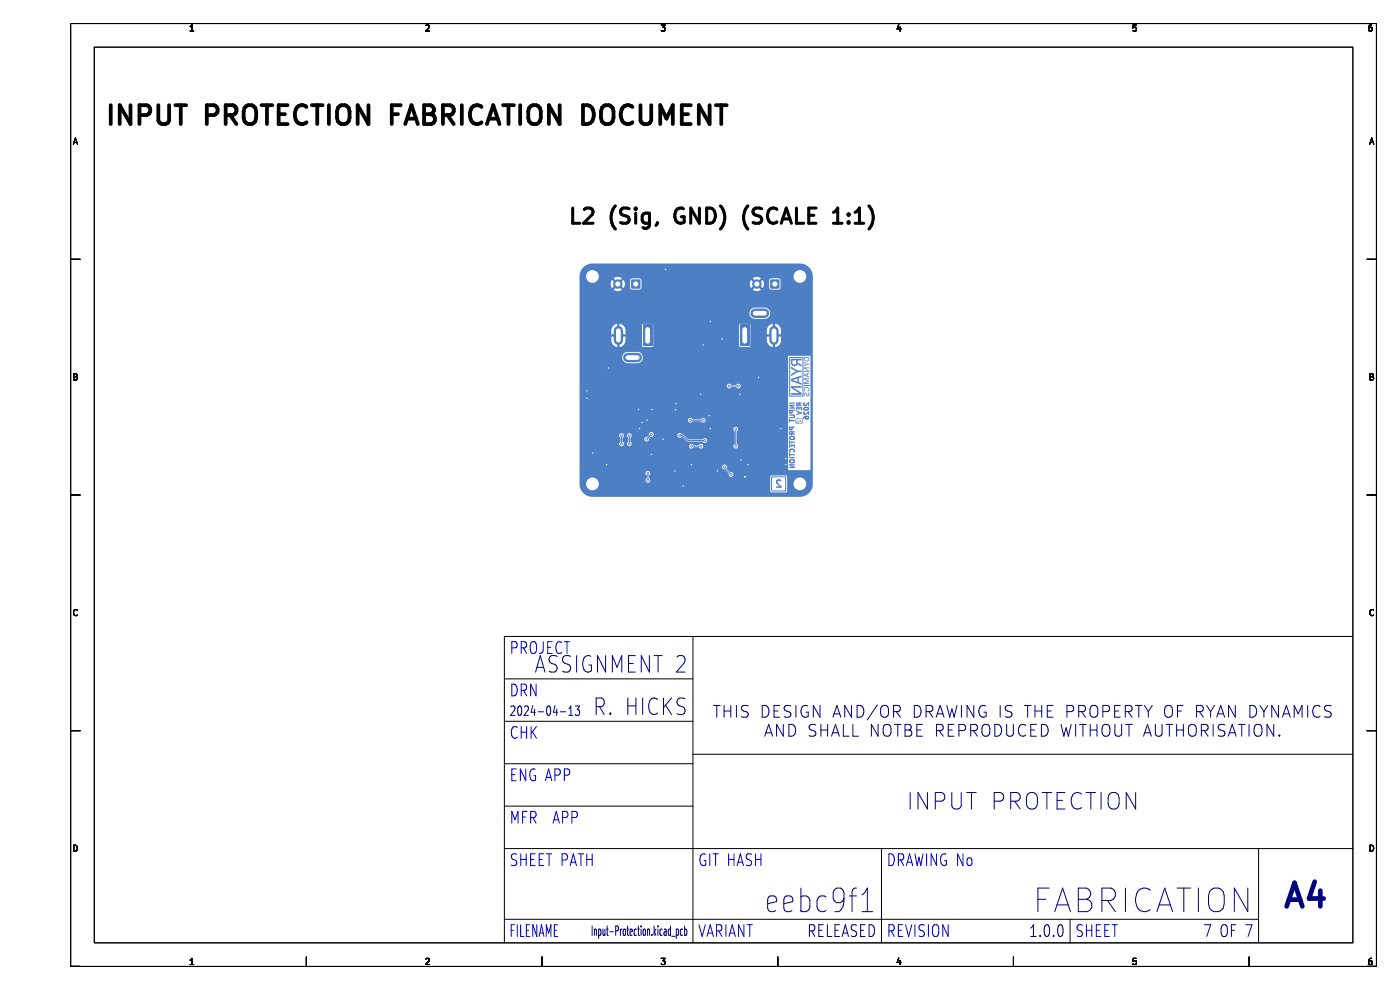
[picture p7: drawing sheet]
<svg xmlns="http://www.w3.org/2000/svg" width="297mm" height="210mm" viewBox="0 0 297 210" stroke-linecap="round" stroke-linejoin="round" font-family="sans-serif">
<g fill="#4d7fc4">
<path d="M170.7 82.3l.3-.2 .5 .1 .2 .2-.1 .4-.3 .3 .2-.6-.5-.2-.3 .2 .2 .4v.2l-.1-.1-.3-.4z" fill-rule="evenodd"/>
<path d="M170.6 77.9h1.1v.2h-.9l.9 .6v.2h-1.1v-.2h.9l-.9-.6z" fill-rule="evenodd"/>
<path d="M170.6 79.4l1.1-.4v.2l-.3 .1v.5l.3 .1v.2l-1.1-.4 .1-.1 .5 .1v-.3l-.5 .2z" fill-rule="evenodd"/>
<path d="M170.6 83.4l.4-.1 .4 .6 .1-.2-.1-.5 .1 .1 .2 .3-.1 .3-.4 .2-.4-.7-.1 .3 .1 .4-.1-.1-.2-.3z" fill-rule="evenodd"/>
<path d="M170.6 75.8h1.1l-.1 .7-.3 .2-.5-.1-.2-.7h.1l.1 .5 .3 .1 .4-.1v-.5h-.9z" fill-rule="evenodd"/>
<path d="M170.6 80.3h1.1v.1h-1l1 .4v.1l-1 .3h1v.2h-1.1v-.2l.9-.4-.9-.3z" fill-rule="evenodd"/>
</g>
<path d="M167.5 75.8h2.9v8.2h-2.9z" fill="none" stroke="#4d7fc4" stroke-width=".21"/>
<g fill="#4d7fc4">
<path d="M170.6 81.7h1.1v.2h-1.1z" fill-rule="evenodd"/>
<path d="M167.8 77.8l1.4 .8h.9v.3h-.9l-1.4 .9v-.4l1.1-.6-1.1-.6z" fill-rule="evenodd"/>
<path d="M167.8 76.1h2.3v.3h-.9v.5l.9 .5v.4l-.9-.5-.5 .4-.6-.1-.2-.4-.1-.8h.3l.1 .7 .3 .2 .4-.2v-.7h-1.1z" fill-rule="evenodd"/>
<path d="M170.6 76.8l.6 .4h.5v.1h-.5l-.6 .5v-.2l.5-.3-.5-.3z" fill-rule="evenodd"/>
<path d="M167.8 81.9h2.3v.4l-1.9-.1 1.9 1.1v.4h-2.3v-.3h1.9l-1.9-1.1z" fill-rule="evenodd"/>
<path d="M167.8 80.4l2.3-.8v.4l-.6 .2v.9l.6 .2v.4l-2.3-.9v-.2h.3l1.1 .4v-.7l-1.1 .3h-.3z" fill-rule="evenodd"/>
</g>
<g fill="none" stroke="#4d7fc4" stroke-width=".25">
<path d="M167.5 85.5h1M167.5 88.9v.6M167.5 93.5v.6M167.5 94.9v-.5h1v.5M167.5 96.2v.5M167.5 88h.8l.2 .2-.2 .4h-.8M167.5 89.2h1M167.5 93.8h1M167.5 96.5h1M167.5 97.1h1M167.6 92.7l.3-.1h.5l.1 .4-.3 .2h-.5zM167.6 97.7l.3-.2 .5 .1 .1 .3-.3 .3-.5-.1z"/>
<path d="M167.6 95.9a.44 .44 0 0 1 .4-.6 .44 .44 0 0 1 .4 .6M168 94.4v.3M168 87v.5l-.4 .1-.1-.6h1M168 90.6v.5h-.4l-.1-.5h1M168 91.6v.5h-.4l-.1-.5h1M168 91.8l.5 .4M168.5 86h-1l1 .6h-1M168.5 98.6h-1l1 .6h-1M170.6 86.6a.49 .49 0 0 1 .5-.3 .49 .49 0 0 1 .4 .5 .49 .49 0 0 1-.6 .3 .49 .49 0 0 1-.3-.5zM170.6 85.5l-.1 .3 .3 .2 .7-.6v.6M170.6 87.4l-.1 .3 .3 .2 .7-.6v.6M171.1 88.3l-.2 .2v.3h.5l.1-.3-.2-.2-.5 .1-.3 .4"/>
</g>
<g fill="#4d7fc4">
<path d="M169.6 89.1h.3v.3h-.2z" fill-rule="evenodd"/>
<path d="M169.1 89.1h.3l-.1 .3h-.1z" fill-rule="evenodd"/>
<path d="M168.8 88.8h1.5v1h-1.5v-.8l.4 .7h.7l.2-.3v-.5l-1.3 .1z" fill-rule="evenodd"/>
</g>
<path d="M169 87v-.5h1v.5M169 87.3l1 .3-1 .3M169.5 86.5v.3M169.5 85.7l.5 .4M169.5 85.5v.5h-.4l-.1-.5h1" fill="none" stroke="#4d7fc4" stroke-width=".25"/>
<path d="M165.6 102l-.6-.2-.2 .5 .9 1h-.9" fill="none" stroke="#4d7fc4" stroke-width=".3"/>
<path d="M163.7 101.1h3v3h-3z" fill="none" stroke="#4d7fc4" stroke-width=".21"/>
<circle cx="125.7" cy="102.7" r="2.25" fill="#4d7fc4"/>
<path d="M157 68.9h2v4.5h-2z" fill-rule="evenodd" fill="#4d7fc4"/>
<path d="M160.2 66.5h2M164.2 70.2v2" fill="none" stroke="#4d7fc4" stroke-width="2"/>
<g fill="#4d7fc4">
<circle cx="169.7" cy="58.6" r="2.25"/>
<circle cx="160.6" cy="60.2" r="1"/>
<circle cx="169.7" cy="102.7" r="2.25"/>
</g>
<g fill="#4d7fc4">
<path d="M163.4 59.3h1.9v1.9h-1.9z" fill-rule="evenodd"/>
<path d="M136.4 68.9h2v4.5h-2z" fill-rule="evenodd"/>
</g>
<path d="M131.2 70.2v2M133.2 75.9h2" fill="none" stroke="#4d7fc4" stroke-width="2"/>
<path d="M133.9 59.3h1.9v1.9h-1.9z" fill-rule="evenodd" fill="#4d7fc4"/>
<g fill="#4d7fc4">
<circle cx="131.1" cy="60.2" r="1"/>
<circle cx="125.7" cy="58.6" r="2.25"/>
<circle cx="156.1" cy="94.6" r=".3"/>
<circle cx="156.1" cy="91" r=".3"/>
<circle cx="135.5" cy="86.9" r=".3"/>
<circle cx="149.2" cy="73.1" r=".3"/>
<circle cx="135.7" cy="90.9" r=".3"/>
<circle cx="148.6" cy="83.7" r=".3"/>
<circle cx="166.7" cy="97.3" r=".3"/>
<circle cx="146.7" cy="98.6" r=".3"/>
<circle cx="158.7" cy="98.6" r=".3"/>
<circle cx="143.4" cy="85.7" r=".3"/>
<circle cx="150.7" cy="90.9" r=".3"/>
<circle cx="165.7" cy="90.9" r=".3"/>
<circle cx="143.3" cy="86.9" r=".3"/>
<circle cx="156.9" cy="83.7" r=".3"/>
<circle cx="140.7" cy="93.1" r=".3"/>
<circle cx="129.1" cy="78.1" r=".3"/>
<circle cx="128.7" cy="98.6" r=".3"/>
<circle cx="152.2" cy="99.9" r=".3"/>
<circle cx="150.7" cy="68.2" r=".3"/>
<circle cx="150.4" cy="88.1" r=".3"/>
<circle cx="153.2" cy="71.9" r=".3"/>
<circle cx="138.2" cy="96.4" r=".3"/>
<circle cx="138.3" cy="86.9" r=".3"/>
<circle cx="158.1" cy="101.2" r=".4"/>
<circle cx="137.3" cy="89.2" r=".3"/>
<circle cx="157.2" cy="97.5" r=".3"/>
<circle cx="160.9" cy="80.1" r=".3"/>
<circle cx="125.7" cy="96.1" r=".3"/>
<circle cx="124.5" cy="84.5" r=".3"/>
<circle cx="136.2" cy="89.6" r=".3"/>
<circle cx="166.7" cy="98.6" r=".3"/>
<circle cx="144.9" cy="103.1" r=".3"/>
<circle cx="124.5" cy="82.9" r=".3"/>
<circle cx="141.2" cy="57.1" r=".3"/>
<circle cx="143.2" cy="99.9" r=".3"/>
<circle cx="138.2" cy="92.1" r=".3"/>
<circle cx="137.2" cy="93.1" r=".3"/>
<circle cx="144.2" cy="92.4" r=".3"/>
<circle cx="149.5" cy="93.4" r=".3"/>
<circle cx="131.9" cy="92.4" r=".3"/>
<circle cx="131.9" cy="94.1" r=".3"/>
<circle cx="133.5" cy="94.1" r=".3"/>
<circle cx="133.5" cy="92.4" r=".3"/>
<circle cx="146.4" cy="89.2" r=".3"/>
<circle cx="149.2" cy="89.2" r=".3"/>
<circle cx="154.7" cy="81.9" r=".3"/>
<circle cx="156.6" cy="81.9" r=".3"/>
<circle cx="153.7" cy="99" r=".3"/>
<circle cx="155.1" cy="100.6" r=".3"/>
<circle cx="146.7" cy="94.6" r=".3"/>
<circle cx="148.7" cy="94.6" r=".3"/>
<circle cx="137.4" cy="100.4" r=".3"/>
<circle cx="137.4" cy="101.9" r=".3"/>
</g>
<path d="M131.9 92.4v1.8M133.5 92.4v1.8M146.4 89.1h2.8M146.7 94.7h2M153.7 99.1v.2l1.4 1.4M154.7 81.9l2 .1M156.1 91v3.7M137.4 100.4v1.5" fill="none" stroke="#4d7fc4" stroke-width=".21"/>
<path d="M138.2 92.1l-1 1M144.2 92.4h.6l1.1 1.1h3.6" fill="none" stroke="#4d7fc4" stroke-width=".3"/>
<path d="M123.7 56.7l1.1-.6 .9-.2h44.3a2.75 2.75 0 0 1 2.4 2.7v44.4a2.75 2.75 0 0 1-2.7 2.4h-44.3a2.75 2.75 0 0 1-2.5-2.7v-2.4h14l.3 .6v.5a.53 .53 0 0 0-.1 .9 .53 .53 0 0 0 .9-.2 .53 .53 0 0 0-.4-.7l.1-.5a.51 .51 0 0 0 0-.9 .51 .51 0 0 0-.8 .3h-14v-1.3h30.3l.1 .4 .4 .2 .9 .9a.5 .5 0 0 0 .2 .5 .5 .5 0 0 0 .5 .1h8.1v3.1l.1 .2 3.2 .1 .3-.2v-3.2l-.3-.3h-3l-.3 .3h-8.1a.54 .54 0 0 0 .2-.7 .54 .54 0 0 0-.6-.3l-.8-.7a.52 .52 0 0 0-.2-.8 .52 .52 0 0 0-.7 .4h-30.3v-6.7h8.5l.3 .6v.7a.54 .54 0 0 0-.3 .8 .54 .54 0 0 0 .9 0 .54 .54 0 0 0-.2-.8v-.7l.3-.6h.6l.3 .6v.7a.53 .53 0 0 0-.3 .7 .53 .53 0 0 0 .8 .3h12.4v.1a.55 .55 0 0 0 .5 .5 .55 .55 0 0 0 .5-.3h1a.52 .52 0 0 0 .8 0 .52 .52 0 0 0-.1-.8 .52 .52 0 0 0-.7 .3h-1l-.3-.2a.5 .5 0 0 0-.7 .4h-12.4a.59 .59 0 0 0-.1-1v-.5h3a.5 .5 0 0 0 .5 .6 .5 .5 0 0 0 .5-.6l1-.8h5v.2a.68 .68 0 0 0 1.1 .2l1 1h3.3a.52 .52 0 0 0 .7 .1 .52 .52 0 0 0-.1-.8 .52 .52 0 0 0-.7 .2h-3l-1.1-1.1-.5-.2a.51 .51 0 0 0-.7 .4l-5-.1a.51 .51 0 0 0-.5-.6 .51 .51 0 0 0-.5 .6l-.3 .4-.5 .1-.2 .4h-3v-.2a.52 .52 0 0 0 .2-.9 .52 .52 0 0 0-.9 .3h-.6l-.1-.1a.5 .5 0 0 0-.5-.3 .5 .5 0 0 0-.4 .4h-8.5v-1.3h32.7l.3 .6v2.5a.54 .54 0 0 0-.2 .8 .54 .54 0 0 0 .8 0 .54 .54 0 0 0-.2-.8v-2.6a.51 .51 0 0 0 .1-.9 .51 .51 0 0 0-.8 .4h-32.7v-1.9h23v.1a.55 .55 0 0 0 .5 .5 .55 .55 0 0 0 .6-.3h1.7a.52 .52 0 0 0 .8 0 .52 .52 0 0 0-.1-.8 .52 .52 0 0 0-.7 .3h-1.7l-.3-.2a.5 .5 0 0 0-.8 .4h-23v-4h44.3v14.6h4.7v-24.2h-4.7v9.6h-44.3v-3.3h31.3a.54 .54 0 0 0 .4 .6 .54 .54 0 0 0 .6-.3h1a.52 .52 0 0 0 .8 .1 .52 .52 0 0 0-.1-.8 .52 .52 0 0 0-.8 .3h-.9l-.3-.2a.5 .5 0 0 0-.7 .3h-31.3v-6h9.1v.1a1.2 1.2 0 0 0 1.1 1.2l2.4-.1a1.2 1.2 0 0 0 .9-1.2 1.2 1.2 0 0 0-1.1-1.2l-2.6 .1-.5 .5-.2 .6h-9.1v-5.8h6.8v.9h1v.5h-1v.9a1.5 1.5 0 0 0 1.2 1.3v-1h.5l.1 1a1.51 1.51 0 0 0 1.2-1.3v-.9h-1v-.5h1l-.1-1.3-.6-.7h4.2v4.5l.2 .2h2l.2-.1v-4.6h18.2v4.5l.1 .2h2.1l.2-.1v-3.5h3.5v.9h1v.5h-1v.9a1.49 1.49 0 0 0 1.2 1.3v-1h.5l.1 1a1.51 1.51 0 0 0 1.2-1.3v-.9h-1v-.5h1v-1.1a1.49 1.49 0 0 0-1.3-1.1v1h-.5l-.1-1a1.51 1.51 0 0 0-1.1 1.3h-3.5v-1.1l-.2-.2h-2l-.2 .2h-18.2l-.2-.2h-2l-.2 .2h-4.2l-.6-.2v1h-.5l-.1-1a1.51 1.51 0 0 0-1.1 1.3h-6.8v-3.6h36.1v.1a1.21 1.21 0 0 0 1.1 1.2l2.4-.1a1.2 1.2 0 0 0 .9-1.2 1.2 1.2 0 0 0-1.1-1.1h-2.6l-.5 .5-.2 .6h-36.1v-6.3h6.7l.2 1 .7-.7 .4 .4-.6 .7a1.49 1.49 0 0 0 1.6 0l-.7-.7 .4-.4 .7 .6a1.5 1.5 0 0 0 0-1.6h1.4v1.7l.4 .4 1.7-.1 .3-.3v-1h23l.2 1 .7-.7 .4 .4-.6 .7a1.49 1.49 0 0 0 1.6 0l-.7-.7 .4-.4 .7 .6a1.5 1.5 0 0 0 0-1.6h1.4v1.7l.2 .3h1.8l.3-.2 .1-1.8-.3-.3-1.7-.1-.4 .4h-1.4l-.7 .7-.4-.4 .7-.7a1.48 1.48 0 0 0-1.7 0l.7 .7-.4 .4-.7-.7-.2 .7h-23l-.1-.8-.3-.3-1.7 .1-.3 .3h-1.4l-.7 .7-.4-.4 .7-.7a1.48 1.48 0 0 0-1.7 0l.7 .7-.4 .4-.7-.7-.2 .7h-6.7l.1-2.1z" fill-rule="evenodd" fill="#4d7fc4"/>
<g fill="#fff">
<circle cx="156.1" cy="94.6" r=".15"/>
<circle cx="156.1" cy="91" r=".15"/>
<circle cx="135.5" cy="86.8" r=".15"/>
<circle cx="149.2" cy="73.2" r=".15"/>
<circle cx="135.7" cy="90.9" r=".15"/>
<circle cx="148.6" cy="83.6" r=".15"/>
<circle cx="166.7" cy="97.3" r=".15"/>
<circle cx="146.7" cy="98.6" r=".15"/>
<circle cx="158.7" cy="98.6" r=".15"/>
<circle cx="143.4" cy="85.6" r=".15"/>
<circle cx="150.7" cy="90.9" r=".15"/>
<circle cx="165.7" cy="90.9" r=".15"/>
<circle cx="143.3" cy="86.9" r=".15"/>
<circle cx="156.9" cy="83.6" r=".15"/>
<circle cx="140.7" cy="93.2" r=".15"/>
<circle cx="129.1" cy="78" r=".15"/>
<circle cx="128.7" cy="98.6" r=".15"/>
<circle cx="152.2" cy="99.9" r=".15"/>
<circle cx="150.7" cy="68.1" r=".15"/>
<circle cx="150.4" cy="88.2" r=".15"/>
<circle cx="153.2" cy="71.9" r=".15"/>
<circle cx="138.2" cy="96.4" r=".15"/>
<circle cx="138.3" cy="86.8" r=".15"/>
<circle cx="158.1" cy="101.2" r=".2"/>
<circle cx="137.3" cy="89.1" r=".15"/>
<circle cx="157.2" cy="97.6" r=".15"/>
<circle cx="160.9" cy="80.1" r=".15"/>
<circle cx="125.7" cy="96.1" r=".15"/>
<circle cx="124.5" cy="84.5" r=".15"/>
<circle cx="136.2" cy="89.6" r=".15"/>
<circle cx="166.7" cy="98.6" r=".15"/>
<circle cx="144.9" cy="103.2" r=".15"/>
<circle cx="124.5" cy="82.9" r=".15"/>
<circle cx="141.2" cy="57.2" r=".15"/>
<circle cx="143.2" cy="99.9" r=".15"/>
<circle cx="138.2" cy="92.1" r=".15"/>
<circle cx="137.2" cy="93.2" r=".15"/>
<circle cx="144.2" cy="92.3" r=".15"/>
<circle cx="149.5" cy="93.5" r=".15"/>
<circle cx="131.9" cy="92.4" r=".15"/>
<circle cx="131.9" cy="94.2" r=".15"/>
<circle cx="133.5" cy="94.2" r=".15"/>
<circle cx="133.5" cy="92.4" r=".15"/>
<circle cx="146.4" cy="89.1" r=".15"/>
<circle cx="149.2" cy="89.1" r=".15"/>
<circle cx="154.7" cy="81.9" r=".15"/>
<circle cx="156.6" cy="81.9" r=".15"/>
<circle cx="153.7" cy="99" r=".15"/>
<circle cx="155.1" cy="100.6" r=".15"/>
<circle cx="146.7" cy="94.6" r=".15"/>
<circle cx="148.7" cy="94.6" r=".15"/>
<circle cx="137.4" cy="100.4" r=".15"/>
<circle cx="137.4" cy="101.9" r=".15"/>
<circle cx="125.7" cy="102.7" r="1.35"/>
</g>
<path d="M158 69.9v2.5M160.2 66.5h2M164.2 70.2v2" fill="none" stroke="#fff" stroke-width="1"/>
<g fill="#fff">
<circle cx="169.7" cy="58.7" r="1.35"/>
<circle cx="164.4" cy="60.3" r=".55"/>
<circle cx="160.6" cy="60.3" r=".55"/>
<circle cx="169.7" cy="102.7" r="1.35"/>
</g>
<path d="M131.2 70.2v2M133.2 75.9h2M137.4 69.9v2.5" fill="none" stroke="#fff" stroke-width="1"/>
<g fill="#fff">
<circle cx="134.9" cy="60.3" r=".55"/>
<circle cx="131.1" cy="60.3" r=".55"/>
<circle cx="125.7" cy="58.7" r="1.35"/>
</g>
<g fill="none" stroke="#000" stroke-width=".8">
<path d="M23.5 22.3v4M27.7 22.3v4l-2.3-4v4M29.6 24.4h1.5a1.09 1.09 0 0 0 .8-1 1.09 1.09 0 0 0-.8-1.1h-1.5v4M33.6 22.3v3.3l.2 .3 .5 .4h.8l.6-.4 .2-.3v-3.3M37.2 22.3h2.3M38.3 22.3v4M43.9 24.4h1.5a1.09 1.09 0 0 0 .8-1 1.09 1.09 0 0 0-.8-1.1h-1.5v4M47.9 24.4h1.5a1.09 1.09 0 0 0 .8-1 1.09 1.09 0 0 0-.8-1.1h-1.5v4M48.8 24.4l1.4 1.9M51.9 22.9a1.34 1.34 0 0 1 1.5-.6 1.34 1.34 0 0 1 .9 1.3v1.4a1.33 1.33 0 0 1-1.3 1.4 1.33 1.33 0 0 1-1.3-1.4v-1.4zM55.5 22.3h2.3M56.6 22.3v4"/>
<path d="M59.1 24.2h1.3M61 22.3h-1.9v4h1.9M65 22.7a1.49 1.49 0 0 0-1.7-.2 1.49 1.49 0 0 0-.8 1.5 1.69 1.69 0 0 0 .5 1.8 1.69 1.69 0 0 0 1.8 .3l.2-.2M66.2 22.3h2.2M67.3 22.3v4M69.8 22.3v4M72.1 22.5a1.33 1.33 0 0 1 1.4-.1 1.33 1.33 0 0 1 .7 1.2v1.4a1.34 1.34 0 0 1-1.4 1.4 1.34 1.34 0 0 1-1.3-1.4v-1.4l.2-.7zM78.2 22.3v4l-2.3-4v4M83.1 24.2h1.3M85 22.3h-1.9v4M86 26.3l1.3-4 1.3 4M86.3 25.2h2"/>
<path d="M90 22.3h1.3a.97 .97 0 0 1 .8 1 .97 .97 0 0 1-.8 .9 1.06 1.06 0 0 1 1 1 1.06 1.06 0 0 1-.8 1.1h-1.5zM90 24.2h1.3M94 24.4h1.5a1.09 1.09 0 0 0 .8-1 1.09 1.09 0 0 0-.8-1.1h-1.5v4M94.9 24.4l1.4 1.9M98 22.3v4M102.2 22.7a1.49 1.49 0 0 0-1.8-.2 1.49 1.49 0 0 0-.7 1.5 1.7 1.7 0 0 0 .4 1.8 1.7 1.7 0 0 0 1.9 .3l.2-.2M103.3 26.3l1.3-4 1.4 4M103.7 25.2h1.9M106.7 22.3h2.3M107.9 22.3v4M110.3 22.3v4M112.3 22.9a1.34 1.34 0 0 1 1.5-.6 1.34 1.34 0 0 1 .9 1.3v1.4a1.33 1.33 0 0 1-1.3 1.4 1.33 1.33 0 0 1-1.3-1.4v-1.4z"/>
<path d="M118.7 22.3v4l-2.3-4v4M123.7 22.3h.9a2.18 2.18 0 0 1 1 3.4l-.4 .4-.6 .2h-.9zM127.7 22.9a1.34 1.34 0 0 1 1.5-.6 1.34 1.34 0 0 1 1 1.3v1.4a1.33 1.33 0 0 1-1.4 1.4 1.33 1.33 0 0 1-1.3-1.4v-1.4zM134.2 22.7a1.49 1.49 0 0 0-1.8-.2 1.49 1.49 0 0 0-.7 1.5 1.69 1.69 0 0 0 .4 1.8 1.69 1.69 0 0 0 1.9 .3l.2-.2M135.9 22.3v3.3l.4 .5 .3 .2h.8l.4-.2 .4-.5v-3.3M140.1 26.3v-4l1.3 2.9 1.3-2.9v4M144.6 24.2h1.4M146.5 22.3h-1.9v4h1.9M150.5 22.3v4l-2.2-4v4M151.9 22.3h2.3M153 22.3v4"/>
</g>
<g fill="none" stroke="#000" stroke-width=".65">
<path d="M121.5 44.1v3.3h1.5M124 44.4l.4-.3h.8a.88 .88 0 0 1 .4 1.4l-1.8 1.9h2M130.6 43.7a3.7 3.7 0 0 0 0 4.9M133.5 44.3l-1.3-.2a.78 .78 0 0 0-.6 .8 .78 .78 0 0 0 .6 .8 1.18 1.18 0 0 1 1.3 .7 .82 .82 0 0 1-.6 1l-1.3-.2M134.9 44.1v.3M134.9 45.2v2.2M134.9 44.1l-.2 .2 .2 .1M134.9 44.1l.1 .2-.1 .1M137.8 45.4l-.9-.2-.4 .2-.3 .4v.9l.3 .5 .4 .2 .9-.2M137.8 45.2v2.6a.88 .88 0 0 1-1.4 .5M139.5 47.2l-.3 .6M145 44.3a1.24 1.24 0 0 0-1.3 0 1.24 1.24 0 0 0-.5 1.2 1.37 1.37 0 0 0 .3 1.5 1.37 1.37 0 0 0 1.5 .2l.2-.1v-1.1h-.7"/>
<path d="M148.4 44.1v3.3l-1.9-3.3v3.3M149.9 44.1h.8a1.74 1.74 0 0 1 1.1 1.6 1.74 1.74 0 0 1-1.1 1.7h-.8zM152.8 43.7a3.7 3.7 0 0 1 0 4.9M158.7 43.7a3.7 3.7 0 0 0 0 4.9M161.6 44.3l-1.2-.2a.78 .78 0 0 0-.7 .8 .78 .78 0 0 0 .7 .8 1.18 1.18 0 0 1 1.2 .7 .82 .82 0 0 1-.6 1l-1.3-.2M164.8 44.4a1.2 1.2 0 0 0-1.4-.1 1.2 1.2 0 0 0-.6 1.2 1.37 1.37 0 0 0 .4 1.5 1.37 1.37 0 0 0 1.5 .2l.1-.1M165.7 47.4l1.1-3.3 1.1 3.3M166 46.4h1.6M169 44.1v3.3h1.5M171.6 45.7h1M173.1 44.1h-1.5v3.3h1.5M176.8 47.4h1.8"/>
<path d="M176.8 45.1l.3-.2 .6-.8v3.3M180 47.1l.2 .1-.2 .2M180 47.1l-.1 .1 .1 .2M180 45.4v.3M180 47.1v.3M180 45.4l.2 .1-.2 .2M180 45.4l-.1 .1 .1 .2M181.4 47.4h1.8M181.4 45.1l.6-.5 .3-.5v3.3M184.3 43.7a3.7 3.7 0 0 1 0 4.9"/>
</g>
<g fill="none" stroke="#000" stroke-width=".21">
<path d="M15 5h277v200h-277zM20 10h267v190h-267zM40.3 6.6h.8M40.3 5.7l.4-.4v1.3M90.3 5.4l.5-.1 .3 .4-.8 .9h.8M140.3 5.3h.8l-.4 .5 .3 .1v.6l-.2 .1-.5-.1M190.7 5.2l-.4 1h.9M191 5.7v.9M241 5.3h-.6l-.1 .6h.7v.6l-.2 .1-.5-.1M291 5.3l-.4 .1-.2 .2-.1 .7 .3 .3 .4-.1v-.6l-.4-.1-.3 .2M15.6 30.6l.4-1.3 .4 1.3M15.7 30.2h.6"/>
<path d="M290.6 30.6l.4-1.3 .4 1.3M290.7 30.2h.6M15 55h2M290 55h2M15.7 79.3h.4l.2 .2-.2 .4 .2 .1 .1 .3-.2 .3h-.5zM15.7 79.9h.4M290.7 79.3h.4l.2 .2-.2 .4 .2 .1 .1 .3-.2 .3h-.5zM290.7 79.9h.4M15 105h2M290 105h2M16.4 129.4a.58 .58 0 0 0-.8 .5 .58 .58 0 0 0 .8 .6M147 135v65"/>
<path d="M287 135h-180v65M291.4 129.4a.58 .58 0 0 0-.8 .5 .58 .58 0 0 0 .8 .6M15 155h2M107 153h40M107 144h40M290 155h2M15.7 179.3a.66 .66 0 0 1 .7 .6 .66 .66 0 0 1-.7 .7zM107 162h40M107 171h40M147 160h140M290.7 179.3a.66 .66 0 0 1 .7 .6 .66 .66 0 0 1-.7 .7zM107 180h180"/>
<path d="M107 195h160M187 180v20M227 195v5M267 180v20M15 205h2M40.3 203.7l.4-.4v1.3M40.3 204.6h.8M65 203v2M90.3 203.4l.5-.1 .3 .4-.8 .9h.8M115 203v2M140.3 203.3h.8l-.4 .5 .3 .1v.6l-.2 .1-.5-.1M165 203v2"/>
<path d="M190.7 203.2l-.4 1h.9M191 203.7v.9M215 203v2M241 203.3h-.6l-.1 .6h.7v.6l-.2 .1-.5-.1M265 203v2M290 205h2M291 203.3l-.4 .1-.2 .2-.1 .8 .3 .2 .4-.1v-.6l-.4-.1-.3 .2"/>
</g>
<g fill="none" stroke="#00007f" stroke-width=".21">
<path d="M118.2 139.2l-1.2-.1a.89 .89 0 0 0-.5 .8 .89 .89 0 0 0 .5 .8 1.07 1.07 0 0 1 1.2 1.2l-.2 .3-.4 .4-1.1-.2M121 139.2l-1.1-.1a.89 .89 0 0 0-.6 .8 .89 .89 0 0 0 .6 .8 1.07 1.07 0 0 1 1.1 1.2l-.1 .3-.4 .4-1.2-.2M122.3 139.1v3.5M125.3 139.2a1.01 1.01 0 0 0-1.5 .7 1.95 1.95 0 0 0 .8 2.7l.9-.4v-1.1h-.6M128.5 139.1v3.5l-1.7-3.5v3.5M134.8 139.1h-1.5v3.5h1.5M137.8 139.1v3.5l-1.8-3.5v3.5M138.8 139.1h1.7M139.6 139.1v3.5M143.6 139.4l.4-.3h.8a.99 .99 0 0 1 .4 1.5l-1.7 2h1.8M108.4 149.9l.2-.1h.4l.2 .1v.4l-.9 1.5h.9M110 149.8h.3a1.52 1.52 0 0 1 0 2h-.1a1.64 1.64 0 0 1-.2-2z"/>
<path d="M111.2 149.9l.3-.1h.3l.3 .5-.9 1.5h.9M113 149.7l-.3 1.4h.9M113.4 150.4v1.4M113.6 142.6l1-3.5 1 3.5M113.9 141.6h1.4M114.2 151h1.1M116.2 149.8h.3a1.52 1.52 0 0 1 0 2h-.2a1.64 1.64 0 0 1-.1-2zM117.7 149.7l-.3 1.4h.9M118.1 150.4v1.4M118.9 151h1.1M120.7 151.8h.8M120.7 150.3l.4-.5v2"/>
<path d="M122 149.8h1l-.5 .7 .4 .2v.9l-.2 .2h-.5l-.2-.2M126.5 149.9h1.1a1 1 0 0 0 .6-.9 1 1 0 0 0-.6-.9h-1.1v3.5M127.2 149.9l1 1.7M129.5 151.2l.1 .2-.1 .2M129.5 151.2l-.2 .2 .2 .2M129.5 151.2v.4M129.9 142.6v-3.5l1 2.5 1-2.5v3.5M133.2 148.1v3.5M133.2 149.7h1.7M133.3 140.7h1M134.9 148.1v3.5M136.3 148.1v3.5"/>
<path d="M139.5 148.4a.98 .98 0 0 0-1-.3 .98 .98 0 0 0-.7 .8 1.95 1.95 0 0 0 .8 2.7l.9-.4M140.8 148.1v3.5M141.2 149.6l1.3 2M142.5 148.1l-1.7 2M145.3 148.2l-1.1-.1a.88 .88 0 0 0-.6 .8 .88 .88 0 0 0 .6 .8 1.07 1.07 0 0 1 1.1 1.2l-.3 .5-.2 .2-1.2-.2M151.3 149.6h1.5M152.1 149.6v2.5M153.6 149.6v2.5M153.6 150.8h1.4M155 149.6v2.5M156.2 149.6v2.5M158.7 149.8l-.9-.2a.61 .61 0 0 0-.5 .6 .61 .61 0 0 0 .5 .6 .91 .91 0 0 1 .9 .6 .64 .64 0 0 1-.4 .7l-1-.1"/>
<path d="M161.7 149.6a1.32 1.32 0 0 1 1.4 .9 1.32 1.32 0 0 1-.4 1.5l-1 .1zM162.2 156.2l.9-2.5 .8 2.5M162.5 155.5h1.2M164.2 150.8h.8M165.4 149.6h-1.2v2.5h1.2M166.2 153.7v2.5l-1.5-2.5v2.5M167.4 153.7a1.32 1.32 0 0 1 1.4 .8 1.32 1.32 0 0 1-.5 1.5l-.9 .2zM167.8 149.8l-1-.2a.61 .61 0 0 0-.5 .6 .61 .61 0 0 0 .5 .6 .92 .92 0 0 1 1 .6 .64 .64 0 0 1-.5 .7l-1-.1M168.8 149.6v2.5M171.3 149.8a1.03 1.03 0 0 0-1.1 .1 1.03 1.03 0 0 0-.3 1.2 .94 .94 0 0 0 .5 .9 .94 .94 0 0 0 1.1-.1v-.8h-.5M173.1 153.8l-1-.1a.61 .61 0 0 0-.5 .6 .61 .61 0 0 0 .5 .6 .92 .92 0 0 1 1 .6 .64 .64 0 0 1-.5 .7l-1-.2M174 149.6v2.5l-1.5-2.5v2.5"/>
<path d="M174.1 153.7v2.5M174.1 154.9h1.5M175.6 153.7v2.5M176.4 156.2l.8-2.5 .9 2.5M176.6 155.5h1.2M176.7 152.1l.8-2.5 .9 2.5M176.9 151.4h1.2M178.9 153.7v2.5h1.2M180.6 149.6v2.5l-1.4-2.5v2.5M180.9 153.7v2.5h1.2M181.8 149.6a1.32 1.32 0 0 1 1.4 .9 1.32 1.32 0 0 1-.4 1.5l-1 .1zM186.1 149.5l-2.1 3.2"/>
<path d="M186.3 153.7v2.5l-1.4-2.5v2.5M187.2 149.8a.83 .83 0 0 1 .9-.1 .83 .83 0 0 1 .4 .8v.8a.83 .83 0 0 1-.8 .9 .83 .83 0 0 1-.9-.9v-.8zM187.5 154a.84 .84 0 0 1 .9-.3 .84 .84 0 0 1 .6 .8v.8a.83 .83 0 0 1-.8 .9 .83 .83 0 0 1-.8-.9zM189.6 151h.9a.68 .68 0 0 0 .5-.7 .68 .68 0 0 0-.5-.7h-.9v2.5M189.7 153.7h1.5M190.2 151l.8 1.1M190.5 153.7v2.5M192 153.7h.8a.61 .61 0 0 1 .5 .6 .61 .61 0 0 1-.5 .6 .67 .67 0 0 1 .7 .6 .67 .67 0 0 1-.5 .7h-1zM192 154.9h.8M194 149.6a1.32 1.32 0 0 1 1.4 .9 1.32 1.32 0 0 1-.5 1.5l-.9 .1zM194.5 154.9h.8M195.7 153.7h-1.2v2.5h1.2"/>
<path d="M196.5 151h.9a.68 .68 0 0 0 .5-.7 .68 .68 0 0 0-.5-.7h-.9v2.5M197.1 151l.8 1.1M198.6 152.1l.8-2.5 .9 2.5M198.7 155h.9a.68 .68 0 0 0 .5-.7 .68 .68 0 0 0-.5-.6h-.9v2.5M198.8 151.4h1.2M199.3 155l.8 1.2M200.9 149.6l.6 2.5 .4-1.7 .5 1.7 .6-2.5M201.2 154.9h.8M202.4 153.7h-1.2v2.5h1.2M203.4 155h1a.68 .68 0 0 0 .5-.7 .68 .68 0 0 0-.5-.6h-1v2.5M204 149.6v2.5M205.9 155h1a.68 .68 0 0 0 .5-.7 .68 .68 0 0 0-.5-.6h-1v2.5"/>
<path d="M206.5 155l.9 1.2M206.6 149.6v2.5l-1.4-2.5v2.5M208.4 154a.84 .84 0 0 1 1-.3 .84 .84 0 0 1 .6 .8v.8a.83 .83 0 0 1-.9 .9 .83 .83 0 0 1-.8-.9zM209.1 149.8a1.03 1.03 0 0 0-1.2 .1 1.03 1.03 0 0 0-.2 1.2 .94 .94 0 0 0 .4 .9 .94 .94 0 0 0 1.1-.1v-.8h-.5M211 153.7a1.32 1.32 0 0 1 1.5 .8 1.32 1.32 0 0 1-.5 1.5l-1 .2zM212.2 149.6v2.5M213.6 153.7v2l.4 .5h.5l.5-.5v-2M214.7 149.8l-1-.2a.61 .61 0 0 0-.5 .6 .61 .61 0 0 0 .5 .6 .92 .92 0 0 1 1 .6 .64 .64 0 0 1-.5 .7l-.9-.1M217.3 149.6h1.4M217.6 153.9a1 1 0 0 0-1.2 0 1 1 0 0 0-.3 1.2 .94 .94 0 0 0 .4 1 .94 .94 0 0 0 1.1-.2M218 149.6v2.5M218.7 154.9h.8"/>
<path d="M219.6 150.8h1.4M219.6 149.6v2.5M219.9 153.7h-1.2v2.5h1.2M220.9 153.7a1.32 1.32 0 0 1 1.5 .8 1.32 1.32 0 0 1-.5 1.5l-1 .2zM221 149.6v2.5M222.2 150.8h.8M223.4 149.6h-1.2v2.5h1.2M225.1 153.7l.6 2.5 .5-1.8 .4 1.8 .6-2.5M226.3 151h1a.68 .68 0 0 0 .5-.7 .68 .68 0 0 0-.5-.7h-1v2.5M228.2 153.7v2.5M228.8 151h1a.68 .68 0 0 0 .5-.7 .68 .68 0 0 0-.5-.7h-1v2.5M229 153.7h1.5"/>
<path d="M229.4 151l.9 1.1M229.7 153.7v2.5M231.3 154.9h1.4M231.3 153.7v2.5M231.6 149.8a.83 .83 0 0 1 .9-.1 .83 .83 0 0 1 .4 .8v.8a.83 .83 0 0 1-.8 .9 .83 .83 0 0 1-.9-.9v-.8zM232.7 153.7v2.5M233.9 154a.84 .84 0 0 1 1-.3 .84 .84 0 0 1 .6 .8v.8a.83 .83 0 0 1-.9 .9 .83 .83 0 0 1-.8-.9zM234 151h.9a.68 .68 0 0 0 .5-.7 .68 .68 0 0 0-.5-.7h-.9v2.5M236.5 150.8h.8M236.5 153.7v2l.5 .5 .7-.2 .3-.3v-2M237.7 149.6h-1.2v2.5h1.2M238.7 151h1a.68 .68 0 0 0 .5-.7 .68 .68 0 0 0-.5-.7h-1v2.5"/>
<path d="M238.8 153.7h1.4M239.3 151l.9 1.1M239.5 153.7v2.5M240.9 149.6h1.4M241.6 149.6v2.5M242.6 156.2l.8-2.5 .9 2.5M242.8 149.6l.8 1.4M242.8 155.5h1.2M243.6 151v1.1M244.4 149.6l-.8 1.4M245.1 153.7v2l.5 .5 .7-.2 .2-.3v-2M247.4 153.7h1.4"/>
<path d="M247.4 149.8a.83 .83 0 0 1 .9-.1 .83 .83 0 0 1 .4 .8v.8a.83 .83 0 0 1-.8 .9 .83 .83 0 0 1-.8-.9v-.8zM248.1 153.7v2.5M249.6 154.9h1.4M249.6 153.7v2.5M249.8 150.8h.8M251 149.6h-1.2v2.5M251 153.7v2.5M252.2 154a.84 .84 0 0 1 1-.3 .84 .84 0 0 1 .6 .8v.8a.83 .83 0 0 1-.8 .9 .83 .83 0 0 1-.9-.9zM253.8 151h1a.68 .68 0 0 0 .5-.7 .68 .68 0 0 0-.5-.7h-1v2.5M254.4 151l.9 1.1M254.9 155h.9a.68 .68 0 0 0 .5-.7 .68 .68 0 0 0-.5-.6h-.9v2.5M255.5 155l.8 1.2"/>
<path d="M256 149.6l.8 1.4M256.8 151v1.1M257.4 153.7v2.5M257.7 149.6l-.9 1.4M258.1 152.1l.9-2.5 .8 2.5M258.4 151.4h1.2M259.9 153.8l-1-.1a.61 .61 0 0 0-.5 .6 .61 .61 0 0 0 .5 .6 .92 .92 0 0 1 1 .6 .63 .63 0 0 1-.5 .7l-1-.2M260.6 156.2l.8-2.5 .8 2.5M260.8 155.5h1.2M262.1 149.6v2.5l-1.5-2.5v2.5M262.7 153.7h1.4M263.4 153.7v2.5"/>
<path d="M265 153.7v2.5M265.2 149.6a1.32 1.32 0 0 1 1.4 .9 1.32 1.32 0 0 1-.5 1.5l-.9 .1zM266.2 154a.84 .84 0 0 1 .9-.3 .84 .84 0 0 1 .6 .8v.8a.83 .83 0 0 1-.8 .9 .83 .83 0 0 1-.9-.9zM267.3 149.6l.8 1.4M268.1 151v1.1M269 149.6l-.9 1.4M270.2 153.7v2.5l-1.4-2.5v2.5M271.2 149.6v2.5l-1.4-2.5v2.5M271.4 155.9l.1 .1-.1 .2M271.4 155.9l-.1 .1 .1 .2M271.4 155.9v.3M272.1 152.1l.8-2.5 .8 2.5"/>
<path d="M272.3 151.4h1.2M274.6 152.1v-2.5l.8 1.8 .8-1.8v2.5M277.4 149.6v2.5M280 149.9a1 1 0 0 0-1.2 0 1 1 0 0 0-.3 1.2 .94 .94 0 0 0 .5 .9 .94 .94 0 0 0 1-.1M282.4 149.8l-.9-.2a.61 .61 0 0 0-.5 .6 .61 .61 0 0 0 .5 .6 .92 .92 0 0 1 .9 .6 .64 .64 0 0 1-.5 .7l-.9-.1M193.1 168.1v3.5M196.8 168.1v3.5l-2-3.5v3.5M198.4 170h1.4a.95 .95 0 0 0 .7-1 .95 .95 0 0 0-.7-.9h-1.4v3.5M201.9 168.1v2.9l.4 .5 .3 .1h.7l.3-.1 .3-.5v-2.9M205.1 168.1h2M206.1 168.1v3.5M210.9 170h1.4a.95 .95 0 0 0 .7-1 .95 .95 0 0 0-.7-.9h-1.4v3.5"/>
<path d="M214.4 170h1.4a.95 .95 0 0 0 .7-1 .95 .95 0 0 0-.7-.9h-1.4v3.5M215.3 170l1.1 1.6M218.3 168.3a1.16 1.16 0 0 1 1.2-.1 1.16 1.16 0 0 1 .6 1.1v1.2a1.17 1.17 0 0 1-1.2 1.2 1.17 1.17 0 0 1-1.1-1.2v-1.2l.1-.7zM221.1 168.1h2M222.1 168.1v3.5M224.3 169.8h1.1M225.9 168.1h-1.6v3.5h1.6M229.4 168.5a1.3 1.3 0 0 0-1.5-.2 1.3 1.3 0 0 0-.6 1.3 1.48 1.48 0 0 0 .4 1.6 1.48 1.48 0 0 0 1.6 .3l.1-.2M230.4 168.1h2M231.4 168.1v3.5M233.6 168.1v3.5M235.3 168.6a1.17 1.17 0 0 1 1.3-.5 1.17 1.17 0 0 1 .8 1.2v1.2a1.17 1.17 0 0 1-1.1 1.2 1.17 1.17 0 0 1-1.2-1.2z"/>
<path d="M240.9 168.1v3.5l-2-3.5v3.5M125.6 196.4v2M126.1 197.1v1.3M126.1 197.3l.1-.2 .3 .1v1.2M127 197.2l.3-.1 .2 .4-.1 .8h-.4M127 197.1v2M127.9 197.1l.1 1.2 .2 .1 .1-.2M128.3 197.1v1.3M128.7 197.1h.3M128.8 196.4v1.7l.2 .3M129.4 197.7h.7M130.6 197.5a.59 .59 0 0 0 .6-.4 .59 .59 0 0 0-.2-.7h-.4v2"/>
<path d="M131.6 197.1v1.3M131.9 197.1l-.3 .4M132.3 197.2l.2-.1 .2 .4v.5l-.2 .4-.2-.1-.1-.3zM133 197.1h.4M133.1 196.4v1.7l.3 .3M133.7 197.8l.4-.2-.1-.5-.3 .1v.9l.1 .3 .3-.1M135 197.2l-.3-.1-.2 .4 .1 .8h.4M135.3 197.1h.4M135.4 196.4v1.7l.3 .3M136 196.4v.2M136 197.1v1.3M136.5 197.2l.3-.1 .2 .4v.5l-.2 .4-.3-.1-.1-.3z"/>
<path d="M137.4 197.3l.1-.2 .3 .1v1.2M137.4 197.1v1.3M138.3 198.2v.2M138.8 196.4v2M138.9 197.7l.2 .7M139.1 197.1l-.3 .8M139.6 196.4v.2M139.6 197.1v1.3M140.5 197.2l-.3-.1-.2 .4 .1 .8h.4M140.9 197.2h.4v1.2M141.3 197.6a.43 .43 0 0 0-.4 .3 .43 .43 0 0 0 .3 .5l.1-.1M142.2 197.2l-.2-.1-.2 .4 .1 .8h.3"/>
<path d="M142.2 196.4v2M142.5 198.6h.7M143.5 197.2l.3-.1 .2 .4-.1 .8h-.4M143.5 197.1v2M144.8 197.2l-.3-.1-.2 .4 .1 .8h.4M145.2 197.2l.3-.1 .2 .4-.1 .8h-.4M145.2 196.4v2M162.9 191.7l1.9-.5-.2-.9-.4-.2h-.8l-.4 .2-.1 .5v1.9l.1 .4 .4 .3h.8l.4-.3M166.3 191.7l1.9-.5-.2-.9-.4-.2h-.7l-.4 .2-.2 .5v1.9l.2 .4 .4 .3h.7l.4-.3M169.9 188.4v5M169.9 190.3l.4-.2h.7l.4 .2 .4 .7v1.4l-.4 .7-.4 .3h-.7l-.4-.3M171.7 197.5h.8a.73 .73 0 0 0 .4-.7 .73 .73 0 0 0-.4-.6h-.8v2.5"/>
<path d="M172.2 197.5l.7 1.2M173.7 197.3h.7M174.7 196.2h-1v2.5h1M175.2 190.3l-.3-.2h-.8l-.4 .2-.4 .7v1.4l.4 .7 .4 .3h.8l.3-.3M175.5 196.2v2.5h1M177.1 197.3h.7M178.1 196.2h-1v2.5h1M178.7 198.7l.6-2.5 .7 2.5M178.9 197.9h.9M179 190.5l-.3 .7-.4 .3h-.8l-.4-.3a2.06 2.06 0 0 1 0-2.6l.4-.2h.8l.6 .5a4.9 4.9 0 0 1-.6 4.2l-.4 .3h-.8M180.2 190.1h1.5M181.7 188.4h-.4l-.3 .2-.2 .5v4.3"/>
<path d="M181.7 196.3l-.7-.1-.3 .2-.1 .5a.99 .99 0 0 0 .9 .7l.2 .3-.2 .6-.2 .2-.7-.2M182.6 197.3h.6M182.9 193.4h2.2M182.9 189.8l.7-.7 .4-.7v5M183.5 196.2h-.9v2.5h.9M184.4 196.2h.5a1.49 1.49 0 0 1 0 2.5h-.5zM218.7 198.7h1.1M218.7 196.9l.5-.7v2.5M220.2 190.8h1.7M220.7 198.4v.3M221.8 196.3a.45 .45 0 0 1 .5-.1 .45 .45 0 0 1 .3 .4l.1 1.1a.92 .92 0 0 1-.5 1h-.2a1.94 1.94 0 0 1-.2-2.4zM222.6 188.4h-2.4v5"/>
<path d="M223.5 198.4v.3M223.8 193.4l1.6-5 1.7 5M224.2 192h2.4M224.7 196.3a.45 .45 0 0 1 .5-.1 .45 .45 0 0 1 .2 .4l.1 1.1a.92 .92 0 0 1-.5 1h-.1a1.94 1.94 0 0 1-.2-2.4zM228.8 188.4h1.6a1.21 1.21 0 0 1 1 1.2 1.21 1.21 0 0 1-1 1.2 1.33 1.33 0 0 1 1.3 1.2 1.33 1.33 0 0 1-1 1.4h-1.9zM228.8 190.8h1.6M233.8 191h1.9a1.36 1.36 0 0 0 1-1.3 1.36 1.36 0 0 0-1-1.3h-1.9v5M235 191l1.6 2.4M238.8 188.4v5M244 188.9a1.73 1.73 0 0 0-2.9 .7 3.2 3.2 0 0 0 .8 3.5 1.76 1.76 0 0 0 2.1-.2M245.4 193.4l1.7-5 1.7 5M245.9 192h2.4"/>
<path d="M249.7 188.4h2.9M251.1 188.4v5M254.2 188.4v5M255.5 196.2h1.4l-.9 2.5M256.6 189.1a1.68 1.68 0 0 1 1.9-.7 1.68 1.68 0 0 1 1.2 1.7v1.6a1.67 1.67 0 0 1-1.7 1.8 1.67 1.67 0 0 1-1.6-1.8v-1.6zM259.3 196.3l.2-.1 .6 .1a1.84 1.84 0 0 1-.2 2.4l-.6-.2a2.12 2.12 0 0 1 0-2.2zM261.2 197.3h.7M262.2 196.2h-1v2.5M264.3 196.2h1.3l-.8 2.5M264.7 188.4v5l-2.8-5v5"/>
</g>
<path d="M273 192.3l1.6-5 1.7 5M273.4 190.8h2.4M278.9 187l-1.2 3.6h3.1M280.1 188.9v3.4" fill="none" stroke="#00007f" stroke-width="1"/>
<g fill="none" stroke="#00f" stroke-width=".21">
<path d="M108.6 137.4h.7a.73 .73 0 0 0 .4-.6 .73 .73 0 0 0-.4-.7h-.7v2.5M110.6 137.4h.7a.73 .73 0 0 0 .4-.6 .73 .73 0 0 0-.4-.7h-.7v2.5M111.1 137.4l.6 1.2M112.8 136.2l.2-.1 .5 .1a1.85 1.85 0 0 1-.2 2.4l-.5-.1a2.13 2.13 0 0 1 0-2.3zM115.2 136.1v1.8a.68 .68 0 0 1-.7 .7M116.2 137.3h.7M117.1 136.1h-.9v2.5h.9M119.1 136.4a.64 .64 0 0 0-.6-.3 .64 .64 0 0 0-.5 .6l-.1 .8a.94 .94 0 0 0 .9 1.1l.3-.2M119.7 136.1h1.2M120.3 136.1v2.5M108.6 145.1h.5a1.49 1.49 0 0 1 0 2.5h-.5zM109.7 154.4a.64 .64 0 0 0-.7-.3 .64 .64 0 0 0-.4 .6l-.1 .8a.94 .94 0 0 0 .8 1.1l.4-.2"/>
<path d="M110.6 146.4h.7a.73 .73 0 0 0 .4-.6 .73 .73 0 0 0-.4-.7h-.7v2.5M110.6 154.1v2.5M110.6 155.3h1.1M111.1 146.4l.6 1.2M111.7 154.1v2.5M112.7 154.1v2.5M113 155.2l.8 1.4M113.7 145.1v2.5l-1.1-2.5v2.5M113.8 154.1l-1.1 1.4M108.6 174.6v-2.5l.6 1.8 .7-1.8v2.5M108.6 164.3h.6M109.5 163.1h-.9v2.5h.9"/>
<path d="M110.9 173.3h.6M111.5 163.1v2.5l-1.1-2.5v2.5M111.8 172.1h-.9v2.5M112.6 173.4h.7a.73 .73 0 0 0 .4-.6 .73 .73 0 0 0-.4-.7h-.7v2.5M113.1 173.4l.6 1.2M113.5 163.2a.66 .66 0 0 0-1 .5l-.1 .8a.94 .94 0 0 0 .8 1.1l.4-.2v-.9h-.4M115.7 165.6l.7-2.5 .7 2.5M115.9 164.9h1M117.3 174.6l.7-2.5 .7 2.5M117.5 173.9h1M117.7 164.4h.8a.73 .73 0 0 0 .4-.6 .73 .73 0 0 0-.4-.7h-.8v2.5M119.3 173.4h.8a.73 .73 0 0 0 .4-.6 .73 .73 0 0 0-.4-.7h-.8v2.5"/>
<path d="M119.7 164.4h.8a.73 .73 0 0 0 .4-.6 .73 .73 0 0 0-.4-.7h-.8v2.5M121.3 173.4h.8a.73 .73 0 0 0 .4-.6 .73 .73 0 0 0-.4-.7h-.8v2.5M108.5 197.3h.5M109.2 196.2h-.7v2.5M109.6 181.2l-.7-.1-.3 .3-.1 .4a1 1 0 0 0 .9 .7l.2 .4-.2 .6-.2 .1-.7-.1M109.7 196.2v2.5M110.5 196.2v2.5h.7M110.5 181.1v2.5M110.5 182.3h1.1M111.6 181.1v2.5M111.7 197.3h.5M112.4 196.2h-.7v2.5h.7"/>
<path d="M112.6 182.3h.6M113.5 181.1h-.9v2.5h.9M113.9 196.2v2.5l-.9-2.5v2.5M114.4 182.3h.7M114.4 198.7l.5-2.5 .5 2.5M114.5 197.9h.7M115.3 181.1h-.9v2.5h.9M115.9 198.7v-2.5l.5 1.7 .5-1.7v2.5M115.9 181.1h1.2M116.5 181.1v2.5M117.6 197.3h.5M118.3 196.2h-.7v2.5h.7"/>
<path d="M119.2 182.4h.8a.73 .73 0 0 0 .4-.6 .73 .73 0 0 0-.4-.7h-.8v2.5M121 183.6l.6-2.5 .7 2.5M121.1 182.9h1M122.7 181.1h1.1M123.2 181.1v2.5M124.5 182.3h1.1M124.5 181.1v2.5M125.6 181.1v2.5M148.3 196.2l.7 2.5 .6-2.5M149.6 181.2a.66 .66 0 0 0-1 .5l-.1 .8a.94 .94 0 0 0 .8 1.1l.4-.2v-.9h-.4M150 198.7l.7-2.5 .6 2.5M150.2 197.9h.9"/>
<path d="M150.6 181.1v2.5M151.2 181.1h1.2M151.8 181.1v2.5M152 197.5h.8a.73 .73 0 0 0 .4-.7 .73 .73 0 0 0-.4-.6h-.8v2.5M152.5 197.5l.6 1.2M154 196.2v2.5M154.6 182.3h1.1M154.6 181.1v2.5M154.7 198.7l.6-2.5 .7 2.5M154.9 197.9h.9M155.7 181.1v2.5M156.4 183.6l.7-2.5 .6 2.5"/>
<path d="M156.6 182.9h.9M157.8 196.2v2.5l-1.1-2.5v2.5M158.5 196.2h1.1M159.1 196.2v2.5M159.4 181.2l-.7-.1-.3 .3-.1 .4a1 1 0 0 0 .9 .7l.2 .4-.2 .6-.1 .1-.8-.1M160.3 182.3h1.1M160.3 181.1v2.5M161.4 181.1v2.5M188.6 181.1h.5a1.49 1.49 0 0 1 0 2.5h-.5zM188.6 197.5h.7a.73 .73 0 0 0 .4-.7 .73 .73 0 0 0-.4-.6h-.7v2.5M189.1 197.5l.6 1.2M190.6 197.3h.6"/>
<path d="M190.6 182.4h.7a.73 .73 0 0 0 .4-.6 .73 .73 0 0 0-.4-.7h-.7v2.5M191.1 182.4l.6 1.2M191.5 196.2h-.9v2.5h.9M192.1 196.2l.7 2.5 .6-2.5M192.3 183.6l.7-2.5 .6 2.5M192.5 182.9h.9M194.1 196.2v2.5M194.1 181.1l.5 2.5 .4-1.8 .3 1.8 .5-2.5M196.1 196.3l-.8-.1-.2 .2-.1 .5a.99 .99 0 0 0 .9 .7l.2 .3-.2 .6-.2 .2-.7-.2M196.6 181.1v2.5M197 196.2v2.5M198.1 196.3l.2-.1 .6 .1a1.85 1.85 0 0 1-.2 2.4l-.6-.2a2.11 2.11 0 0 1 0-2.2z"/>
<path d="M198.7 181.1v2.5l-1.2-2.5v2.5M200.7 181.2a.66 .66 0 0 0-1.1 .5l-.1 .8a.94 .94 0 0 0 .9 1.1l.4-.2v-.9h-.4M201.1 196.2v2.5l-1.1-2.5v2.5M204.3 181.1v2.5l-1.2-2.5v2.5M205.3 182.1l.2-.1a.55 .55 0 0 1 .7 .4v.7a.52 .52 0 0 1-.5 .5 .52 .52 0 0 1-.6-.5v-.7zM229.6 196.3l-.7-.1-.3 .2-.1 .5a.99 .99 0 0 0 .9 .7l.2 .3-.2 .6-.2 .2-.7-.2M230.5 197.3h1.1M230.5 196.2v2.5M231.6 196.2v2.5M232.6 197.3h.6M233.5 196.2h-.9v2.5h.9M234.4 197.3h.7"/>
<path d="M235.3 196.2h-.9v2.5h.9M235.9 196.2h1.2M236.5 196.2v2.5"/>
</g>
<g font-size="6.7" fill="#fff">
<text x="221.9" y="194">FABRICATION</text>
<text x="273" y="192.5">A4</text>
</g>
<g font-size="5.3" fill="#fff">
<text x="22" y="26.5">INPUT PROTECTION FABRICATION DOCUMENT</text>
<text x="163.5" y="194">eebc9f1</text>
</g>
<text font-size="4.7" fill="#fff" x="194.5" y="171.8">INPUT PROTECTION</text>
<text font-size="4.3" fill="#fff" x="121" y="47.5">L2 (Sig, GND) (SCALE 1:1)</text>
<g font-size="4" fill="#fff">
<text x="117.1" y="143">ASSIGNMENT 2</text>
<text x="126.7" y="152">R. HICKS</text>
</g>
<text font-size="3.3" fill="#fff" x="108.6" y="154.3">THIS DESIGN AND/OR DRAWING IS THE PROPERTY OF RYAN DYNAMICSAND SHALL NOTBE REPRODUCED WITHOUT A</text>
<g font-size="2.7" fill="#fff">
<text x="108" y="138.5">PROJECT</text>
<text x="108" y="147.5">DRN</text>
<text x="108" y="156.5">CHK</text>
<text x="108" y="165.5">ENG APP</text>
<text x="108" y="174.5">MFR APP</text>
<text x="108" y="183.5">SHEET PATH</text>
<text x="148" y="183.5">GIT HASH</text>
<text x="188" y="183.5">DRAWING No</text>
<text x="148" y="198.8">VARIANT</text>
<text x="173.2" y="198.8">RELEASED</text>
<text x="188" y="198.8">REVISION</text>
<text x="218" y="198.8">1.0.0</text>
<text x="228" y="198.8">SHEET</text>
<text x="256.4" y="198.8">7 OF 7</text>
</g>
<g font-size="2" fill="#fff">
<text x="164.6" y="103.4">2</text>
<text x="108" y="152">2024-04-13</text>
<text x="108" y="198.8">FILENAME</text>
</g>
<g font-size="1.7" fill="#fff">
<text x="40" y="6.6">1</text>
<text x="90" y="6.6">2</text>
<text x="140" y="6.6">3</text>
<text x="190" y="6.6">4</text>
<text x="240" y="6.6">5</text>
<text x="290" y="6.6">6</text>
<text x="15.5" y="30.6">A</text>
<text x="290.5" y="30.6">A</text>
<text x="15.5" y="80.6">B</text>
<text x="290.5" y="80.6">B</text>
<text x="15.5" y="130.6">C</text>
<text x="290.5" y="130.6">C</text>
<text x="15.5" y="180.6">D</text>
<text x="290.5" y="180.6">D</text>
<text x="40" y="204.7">1</text>
<text x="90" y="204.7">2</text>
<text x="140" y="204.7">3</text>
<text x="190" y="204.7">4</text>
<text x="240" y="204.7">5</text>
<text x="290" y="204.7">6</text>
</g>
<g font-size="1.3" fill="#fff">
<text x="168.6" y="85.1" transform="rotate(-90 168.6 85.1)">INPUT PROTECTION</text>
<text x="170.1" y="85.1" transform="rotate(-90 170.1 85.1)">REV</text>
<text x="171.6" y="85.1" transform="rotate(-90 171.6 85.1)">2026</text>
<text x="125.1" y="198.5">Input-Protection.kicad_pcb</text>
</g>
</svg>
